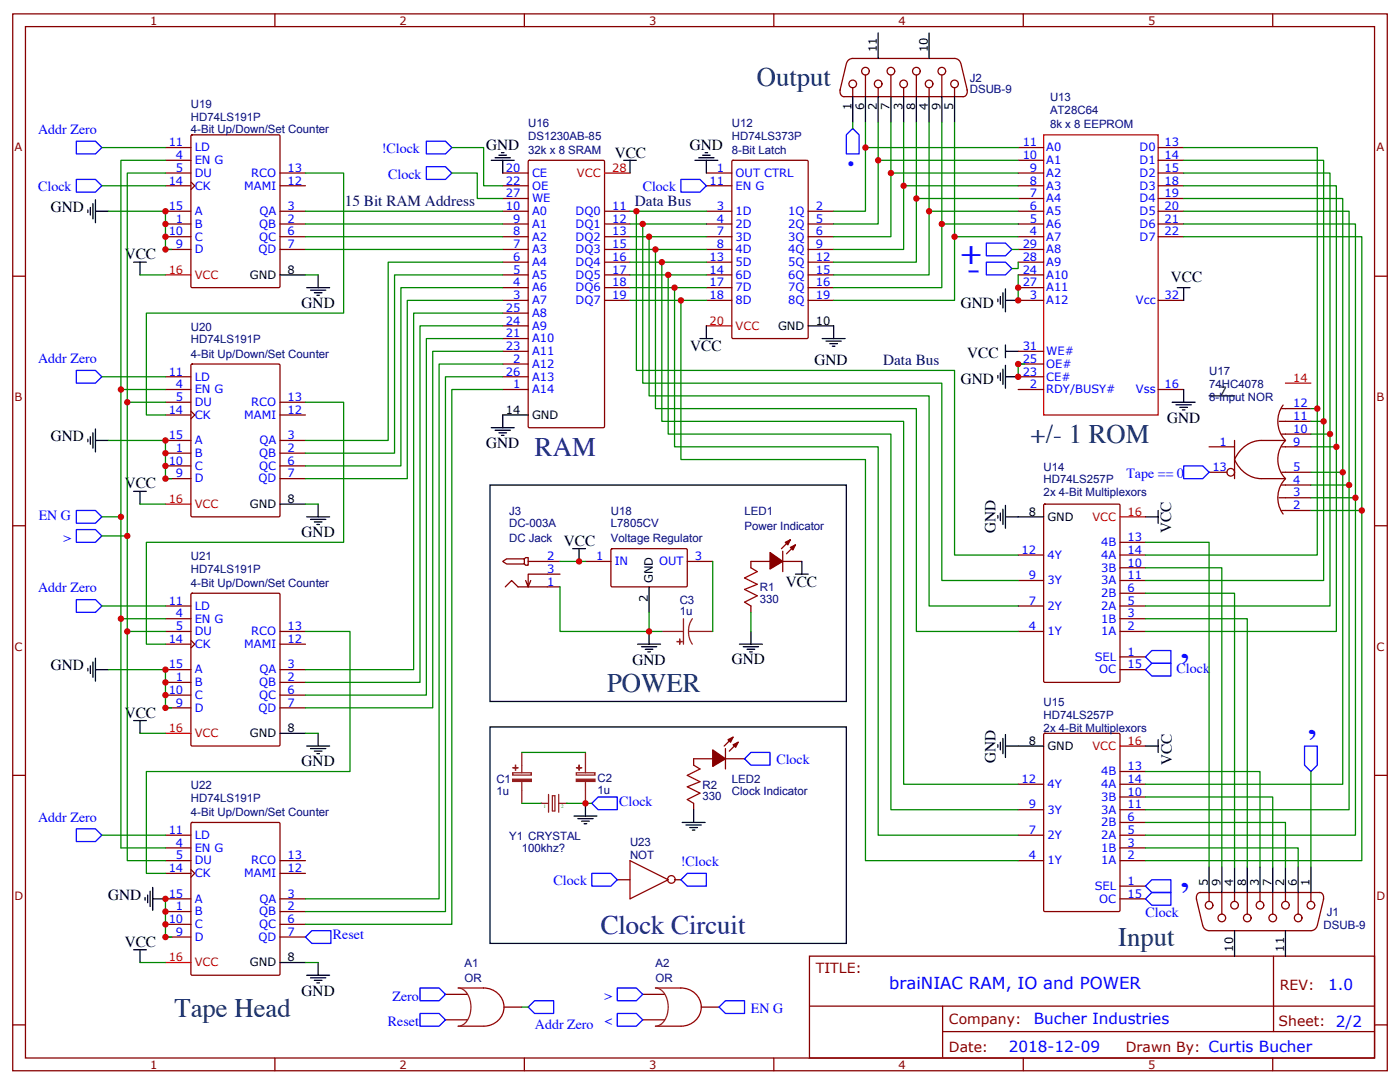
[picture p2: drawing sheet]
<svg xmlns="http://www.w3.org/2000/svg" width="388mm" height="300mm" viewBox="0 0 388 300" stroke-linecap="round" stroke-linejoin="round" font-family="sans-serif">
<g fill="none" stroke="#000" stroke-width=".35">
<path d="M243.4 9.1v7.1M257.5 9.1v7.1M236.4 26.8v7M239.9 26.8v7M243.4 26.8v7M246.9 26.8v7M250.5 26.8v7M254 26.8v7M257.5 26.8v7M261.1 26.8v7M264.6 26.8v7M77.6 76.2h7.1"/>
<path d="M224 90.3h7.1M139.3 115h7.1M77.6 139.7h7.1M135.8 134.4h98.8v59.9h-98.8zM282.2 143.2h7.1M179.9 162.6v7.1M77.6 203.2h7.1M135.8 201.4h98.8v60h-98.8zM282.2 206.7h7.1M335.1 240.2v7.1M338.7 240.2v7.1M342.2 240.2v7.1"/>
<path d="M342.2 257.8v7.1M345.7 240.2v7.1M349.2 240.2v7.1M352.8 240.2v7.1M356.3 240.2v7.1M356.3 257.8v7.1M359.8 240.2v7.1M363.4 240.2v7.1M77.6 266.7h7.1"/>
</g>
<g fill="none" stroke="#870000" stroke-width=".35">
<path d="M3.5 3.8h381v292.9h-381zM7.1 7.4h373.9v285.7h-373.9zM76.2 3.8v3.6M145.3 3.8v3.6M214.5 3.8v3.6M234.6 17.6l-1.8 7.4M234.7 17.5a1.77 1.77 0 0 1 1.7-1.3h28.2a1.76 1.76 0 0 1 1.7 1.3M266.3 17.6l1.8 7.4M283.6 3.8v3.6M352.8 3.8v3.6M53 37.5l.3-.1h24l.3 .1v41.8l-.2 .3-24.1 .1-.3-.2zM232.9 24.8a1.32 1.32 0 0 0 1.1 2"/>
<path d="M233.9 26.8h33.2M236.4 24.3v2.5M239.9 20.8v6M243.4 24.3v2.5M246.9 20.8v6M250.5 24.3v2.5M254 20.8v6M257.5 24.3v2.5M261.1 20.8v6M264.6 24.3v2.5M268 24.8a1.4 1.4 0 0 1-1.1 2M45.9 58.5h7"/>
<path d="M45.9 44.4h7M45.9 47.9h7M45.9 40.9h7M45.9 51.5h7M52.9 50.4l1.1 1.1-1.1 1M77.6 58.5h7.1M77.6 47.9h7.1M77.6 51.5h7.1M139.3 58.5h7.1M139.3 47.9h7.1M139.3 51.5h7.1M139.3 55h7.1"/>
<path d="M146.5 44.6l.3-.2h20.4l.3 .2 .1 73.5-.4 .4h-20.4l-.4-.4zM167.6 58.5h7M195.8 58.5h7M195.8 47.9h7M195.8 51.5h7M202.9 44.6l.3-.2h20.5l.3 .2v48.9l-.2 .3h-20.6l-.3-.2zM224 58.5h7.1M282.2 58.5h7.1M282.2 44.4h7.1M282.2 47.9h7.1M282.2 40.9h7.1M282.2 51.5h7.1"/>
<path d="M282.2 55h7.1M321 58.5h7.1M321 44.4h7.1M321 47.9h7.1M321 40.9h7.1M321 51.5h7.1M321 55h7.1M3.5 76.5h3.6M45.9 62.1h7M45.9 65.6h7M45.9 69.1h7M77.6 62.1h7.1"/>
<path d="M77.6 65.6h7.1M77.6 69.1h7.1M139.3 62.1h7.1M139.3 65.6h7.1M139.3 69.1h7.1M139.3 72.6h7.1M139.3 76.2h7.1M139.3 79.7h7.1M167.6 62.1h7M167.6 65.6h7M167.6 69.1h7M167.6 72.6h7"/>
<path d="M167.6 76.2h7M167.6 79.7h7M195.8 62.1h7M195.8 65.6h7M195.8 69.1h7M195.8 72.6h7M195.8 76.2h7M195.8 79.7h7M224 62.1h7.1M224 65.6h7.1M224 69.1h7.1M224 72.6h7.1"/>
<path d="M224 76.2h7.1M224 79.7h7.1M282.2 62.1h7.1M282.2 65.6h7.1M282.2 69.1h7.1M282.2 72.6h7.1M282.2 76.2h7.1M282.2 79.7h7.1M321 62.1h7.1M321 65.6h7.1M381 76.5h3.5M139.3 83.2h7.1"/>
<path d="M139.3 97.3h7.1M139.3 86.7h7.1M139.3 90.3h7.1M139.3 93.8h7.1M167.6 83.2h7M195.8 83.2h7M224 83.2h7.1M282.2 83.2h7.1M282.2 97.3h7.1M321 83.2h7.1M45.9 107.9h7M45.9 111.4h7"/>
<path d="M45.9 104.4h7M45.9 115h7M52.9 113.9l1.1 1.1-1.1 1M53 101l.3-.1h24l.3 .1v41.8l-.2 .3-24.1 .1-.3-.2zM77.6 111.4h7.1M77.6 115h7.1M139.3 107.9h7.1M139.3 104.4h7.1M139.3 100.9h7.1M282.2 107.9h7.1M282.2 104.4h7.1M282.2 100.9h7.1"/>
<path d="M321 107.9h7.1M45.9 125.6h7M45.9 122h7M45.9 129.1h7M45.9 132.6h7M77.6 125.6h7.1M77.6 122h7.1M77.6 129.1h7.1M77.6 132.6h7.1M289.3 139.8l.3-.1h20.5l.3 .1v48.9l-.1 .3-20.7 .1-.3-.2zM3.5 145.7h3.6M139.3 155.5l1.1-.7h4.9v1.4h-4.9z"/>
<path d="M145.3 154.8l.4-.3h.7v2.1h-.7l-.4-.4M146.4 155.5h8.8M155.2 159.1h-8.8v3.5l-.7-1.8M162.3 155.5h7M169.4 152.2l.3-.2 20.6 .1 .2 .3-.1 10-.3 .2-20.6-.1-.2-.3zM190.5 155.5h7.1M213.4 155.5h-5.3v1.8M217 155.5h5.2M217 152.7v5.7M219.1 149.5l-2.5 2.5M220.5 151l-2.5 2.4M282.2 153.8h7.1"/>
<path d="M310.4 157.3h7.1M310.4 153.8h7.1M310.4 150.2h7.1M381 145.7h3.5M45.9 171.4h7M45.9 174.9h7M45.9 167.9h7M45.9 178.5h7M52.9 177.4l1.1 1.1-1.1 1M53 164.5l.3-.1h24l.3 .1v41.8l-.2 .3-24.1 .1-.3-.2zM77.6 174.9h7.1M77.6 178.5h7.1"/>
<path d="M140.1 162.6l1.7-1.8 1.8 1.8h11.6M147.1 160.8l-.7 1.8M208.1 167.9v1.8M282.2 174.9h7.1M282.2 167.9h7.1M282.2 160.8h7.1M310.4 171.4h7.1M310.4 174.9h7.1M310.4 167.9h7.1M310.4 164.4h7.1M310.4 160.8h7.1M45.9 189.1h7"/>
<path d="M45.9 185.5h7M45.9 192.6h7M45.9 196.1h7M77.6 189.1h7.1M77.6 185.5h7.1M77.6 192.6h7.1M77.6 196.1h7.1M310.4 185.5h7.1M310.4 182h7.1M3.5 214.8h3.6M197.6 210.2h-5.3v1.8M201.1 207.4v5.6"/>
<path d="M201.1 210.2h5.3M203.2 204.2l-2.5 2.5M204.6 205.6l-2.5 2.5M282.2 217.3h7.1M289.3 203.3l.3-.1h20.5l.3 .1v48.9l-.1 .3-20.7 .1-.3-.2zM310.4 217.3h7.1M310.4 213.7h7.1M381 214.8h3.5M45.9 234.9h7M45.9 238.4h7M45.9 231.4h7M53 228l.3-.1h24l.3 .1v41.8l-.2 .3-24.1 .1-.3-.2z"/>
<path d="M77.6 238.4h7.1M192.3 222.6v1.7M282.2 238.4h7.1M282.2 231.4h7.1M282.2 224.3h7.1M310.4 234.9h7.1M310.4 238.4h7.1M310.4 231.4h7.1M310.4 227.9h7.1M310.4 224.3h7.1M310.4 220.8h7.1M45.9 252.6h7"/>
<path d="M45.9 249h7M45.9 256.1h7M45.9 259.6h7M45.9 242h7M52.9 240.9l1.1 1.1-1.1 1M77.6 252.6h7.1M77.6 249h7.1M77.6 256.1h7.1M77.6 259.6h7.1M77.6 242h7.1M171.1 243.7h3.5M187 243.7h1.7"/>
<path d="M310.4 249h7.1M310.4 245.5h7.1M331.6 249l1.8 7.4M332.7 247.3h33.1M332.8 247.3a1.4 1.4 0 0 0-1.1 1.9M333.4 256.5a1.76 1.76 0 0 0 1.7 1.3h28.3a1.77 1.77 0 0 0 1.7-1.2M335.1 247.3v2.4M338.7 247.3v6M342.2 247.3v2.4M345.7 247.3v6M349.2 247.3v2.4M352.8 247.3v6"/>
<path d="M356.3 247.3v2.4M359.8 247.3v6M363.4 247.3v2.4M365.7 247.3a1.32 1.32 0 0 1 1.1 1.9M366.9 249l-1.8 7.4M123.5 275.5h6M139.7 279h4.9M178.2 275.5h5.9M194.4 279h4.9M224.4 264.9h156.6v28.2h-156.6zM224.4 278.7h156.5M261.3 278.7v14.2"/>
<path d="M353 264.9v20.9M3.5 284h3.6M76.2 293.1v3.6M123.5 282.5h6M145.3 293.1v3.6M178.2 282.5h5.9M214.5 293.1v3.6M261.3 285.8h119.6M283.6 293.1v3.6M352.8 293.1v3.6M381 284h3.5"/>
<circle cx="239.9" cy="19.7" r="1.06"/>
<circle cx="246.9" cy="19.7" r="1.06"/>
<circle cx="254" cy="19.7" r="1.06"/>
<circle cx="261.1" cy="19.7" r="1.06"/>
<circle cx="236.4" cy="23.2" r="1.06"/>
<circle cx="243.4" cy="23.2" r="1.06"/>
<circle cx="250.5" cy="23.2" r="1.06"/>
<circle cx="257.5" cy="23.2" r="1.06"/>
<circle cx="264.6" cy="23.2" r="1.06"/>
<circle cx="335.1" cy="250.8" r="1.06"/>
<circle cx="338.7" cy="254.3" r="1.06"/>
<circle cx="342.2" cy="250.8" r="1.06"/>
<circle cx="345.7" cy="254.3" r="1.06"/>
<circle cx="349.2" cy="250.8" r="1.06"/>
<circle cx="352.8" cy="254.3" r="1.06"/>
<circle cx="356.3" cy="250.8" r="1.06"/>
<circle cx="359.8" cy="254.3" r="1.06"/>
<circle cx="363.4" cy="250.8" r="1.06"/>
</g>
<path d="M167.6 47.9h7M45.9 76.2h7M195.8 90.3h7M45.9 139.7h7M310.4 143.2h7.1M45.9 203.2h7M310.4 206.7h7.1M45.9 266.7h7" fill="none" stroke="#f00" stroke-width=".35"/>
<path d="M289.3 37.4h31.7v77.6h-31.7z" fill="none" stroke="#c00" stroke-width=".35"/>
<g fill="none" stroke="#a10000" stroke-width=".35">
<path d="M208.1 157.3l1.8 1.1-3.5 1.7 3.5 1.8-3.5 1.4 3.5 1.8-3.5 1.7 1.7 1.1M192.3 212l1.7 1-3.5 1.8 3.5 1.8-3.5 1.4 3.5 1.7-3.5 1.8 1.8 1.1M174.6 238.4l10.6 5.3-10.6 5.3zM127 273.7h7.1M134 273.7a5.3 5.3 0 0 1 5.7 5.2 5.3 5.3 0 0 1-5.6 5.4M181.7 273.7h7M188.7 273.7a5.3 5.3 0 0 1 5.7 5.2 5.3 5.3 0 0 1-5.6 5.4M127 284.3h7.1M181.7 284.3h7"/>
<circle cx="186.1" cy="243.6" r="1.06"/>
</g>
<g fill="none" stroke="#8c2424" stroke-width=".35">
<path d="M183.4 174.9h6M189.4 171.4v7.1M190.9 174.9l.2 1.9 .8 1.7M190.9 174.9h6.7M191.9 171.4l-.8 1.7-.2 1.8M142.1 214.1h5.2v.6h-5.2zM144.6 208.5v5.6M144.6 216.6v6M159.7 214.1h5.2v.6h-5.2zM162.3 208.5v5.6M162.3 216.6v6M149.9 222.6h2.1"/>
<path d="M152 220.1v4.9M153.1 220.5h.7v4.2h-.7zM154.9 222.6h2.1M154.9 220.1v4.9M127 273.7a4.3 4.3 0 0 1 3.5 4.4 5.6 5.6 0 0 1-2.9 6.1l-.6 .1M181.7 273.7a4.3 4.3 0 0 1 3.5 4.4 5.6 5.6 0 0 1-2.9 6.1l-.6 .1"/>
</g>
<g fill="#8c2424" stroke="#8c2424" stroke-width=".35">
<path d="M188.4 177.1v1.4z"/>
<path d="M187.7 177.7l1.4 .1z"/>
<path d="M159.7 215.9h5.2v.6h-5.2z"/>
<path d="M159.8 212.7h1.4z"/>
<path d="M160.5 212v1.4z"/>
<path d="M142.1 215.9h5.2v.6h-5.2z"/>
<path d="M142.2 212.7h1.4z"/>
<path d="M142.9 212v1.4z"/>
</g>
<g fill="#870000" stroke="#870000" stroke-width=".35">
<path d="M219.1 151.7l1.4-.7-.7 1.4z"/>
<path d="M217.7 150.2l1.4-.7-.7 1.5z"/>
<path d="M213.4 153.1l3.6 2.4-3.6 2.2z"/>
<path d="M203.2 206.3l1.4-.7-.7 1.4z"/>
<path d="M201.8 204.9l1.4-.7-.7 1.4z"/>
<path d="M197.6 207.8l3.5 2.4-3.5 2.1z"/>
</g>
<g fill="#8c2424">
<circle cx="157" cy="222.6" r=".18"/>
<circle cx="149.9" cy="222.6" r=".18"/>
</g>
<g fill="none" stroke="#870000" stroke-width=".35">
<path d="M354.5 116.7h8.9M355.2 113.2h8.2M355.7 112.2a7.5 7.5 0 0 0 .6 9.8M335.1 130.8h5M335.1 123.8h7.1M342.2 122v10.6M354.5 137.9h8.9M355.2 130.8h8.2M355.2 123.8h8.2M355.2 134.4h8.2M355.2 120.3h8.2M356.3 132.6a7.5 7.5 0 0 1 0-10.5l-6.7-.1a8.4 8.4 0 0 0-7.4 5.3 8.4 8.4 0 0 0 7.4 5.3h6.7a7.7 7.7 0 0 0-.6 9.8"/>
<path d="M355.2 141.4h8.2"/>
<circle cx="341.1" cy="130.8" r="1.06"/>
</g>
<path d="M356.3 106.2h7.1" fill="none" stroke="#f00" stroke-width=".35"/>
<g fill="none" stroke="#000" stroke-width=".35">
<path d="M24.3 58.2v.7M25 57.5v2.1M25.8 56.4v4.2M26.5 55.4v6.3M26.5 58.5h3.5M136.2 44.4h6.3M137.2 43.7h4.3M138.3 43h2.1M139 42.3h.7M139.3 44.4v3.5M172.9 44.4h3.5M174.6 44.4v3.5"/>
<path d="M192.6 44.4h6.4M193.7 43.7h4.2M194.7 43h2.1M195.4 42.3h.7M195.8 44.4v3.5M37 72.6h3.6M38.8 72.6v3.6M85 79.7h6.4M88.2 76.2v3.5M326.3 79.7h3.5M328.1 79.7v3.5M86.1 80.4h4.2"/>
<path d="M87.1 81.1h2.2M87.8 81.8h.7M194 93.8h3.6M195.8 90.3v3.5M227.9 93.8h6.3M229 94.5h4.2M230 95.2h2.1M230.7 95.9h.7M231.1 90.3v3.5M276.6 82.9v.7M277.3 82.2v2.1M278 81.1v4.2"/>
<path d="M278.7 83.2h3.5M278.7 80v6.4M278.7 95.6v3.5M278.7 97.3h3.5M25.8 119.9v4.2M26.5 118.9v6.3M136.2 118.5h6.3M137.2 119.2h4.3M138.3 119.9h2.1M139.3 115v3.5M276.6 104v.7M277.3 103.3v2.1"/>
<path d="M278 102.3v4.2M278.7 101.2v6.4M278.7 104.4h3.5M324.9 111.4h6.4M326 112.1h4.2M327 112.9h2.1M327.7 113.6h.7M328.1 107.9v3.5M335.1 109.7h7.1M24.3 121.7v.7M25 121v2.1M26.5 122h3.5"/>
<path d="M37 136.1h3.6M38.8 136.1v3.6M88.2 139.7v3.5M139 120.6h.7M85 143.2h6.4M86.1 143.9h4.2M87.1 144.6h2.2M87.8 145.3h.7M158.7 152h3.6M160.5 152v3.5M220.5 159.1h3.5M222.2 155.5v3.6"/>
<path d="M276.6 142.8v.7M277.3 142.1v2.2M278 141.1v4.2M278.7 143.2h3.5M278.7 140v6.4M317.5 143.2h3.5M321 141.4v3.6M176.7 178.5h6.4M177.8 179.2h4.2M178.9 179.9h2.1M179.9 174.9v3.6M205 178.5h6.3"/>
<path d="M206 179.2h4.3M207.1 179.9h2.1M208.1 174.9v3.6M24.3 185.2v.7M25 184.5v2.1M25.8 183.4v4.2M26.5 185.5h3.5M26.5 182.4v6.3M37 199.6h3.6M38.8 199.6v3.6M179.6 180.6h.7M207.8 180.6h.7"/>
<path d="M85 206.7h6.4M86.1 207.4h4.2M87.1 208.1h2.2M87.8 208.8h.7M88.2 203.2v3.5M276.6 206.3v.7M277.3 205.6v2.2M278 204.6v4.2M278.7 206.7h3.5M278.7 203.5v6.4M317.5 206.7h3.5M321 204.9v3.6"/>
<path d="M159.1 226.1h6.4M160.2 226.8h4.2M161.2 227.5h2.1M161.9 228.2h.7M162.3 222.6v3.5M189.1 227.9h6.3M190.1 228.6h4.3M191.2 229.3h2.1M191.9 230h.7M192.3 224.3v3.6M40.2 248.7v.7M40.9 248v2.1"/>
<path d="M41.6 246.9v4.2M42.3 249h3.6M42.3 245.9v6.3M37 263.1h3.6M38.8 263.1v3.6M85 270.2h6.4M86.1 270.9h4.2M87.1 271.6h2.2M87.8 272.3h.7M88.2 266.7v3.5"/>
</g>
<g fill="none" stroke="#00f" stroke-width=".35">
<path d="M21.2 39.1h5.3l1.7 1.8-1.7 1.8h-5.3zM118.2 39.1h5.3l1.7 1.8-1.7 1.8h-5.3zM236.4 35.6l1.7 1.8v5.3h-3.5v-5.3zM21.2 49.7h5.3l1.7 1.8-1.7 1.7h-5.3zM118.2 46.2h5.3l1.7 1.7-1.7 1.8h-5.3zM188.7 49.7h5.3l1.8 1.8-1.8 1.7h-5.3zM273.4 67.3h5.3l1.8 1.8-1.8 1.8h-5.3zM273.4 72.6h5.3l1.8 1.8-1.8 1.8h-5.3zM21.2 102.6h5.3l1.7 1.8-1.7 1.8h-5.3zM328.1 129.1h5.3l1.7 1.7-1.7 1.8h-5.3zM21.2 141.4h5.3l1.7 1.8-1.7 1.8h-5.3zM21.2 146.7h5.3l1.7 1.8-1.7 1.7h-5.3z"/>
<path d="M21.2 166.1h5.3l1.7 1.8-1.7 1.8h-5.3zM317.5 182l1.8-1.8h5.3v3.6h-5.3zM317.5 185.5l1.8-1.7h5.3v3.5h-5.3zM206.4 210.2l1.7-1.7h5.3v3.5h-5.3zM361.6 206.7h3.5v5.3l-1.7 1.7-1.8-1.7zM21.2 229.6h5.3l1.7 1.8-1.7 1.8h-5.3zM164 222.6l1.8-1.8h5.3v3.5h-5.3zM84.7 259.6l1.7-1.8h5.3v3.6h-5.3zM164 242h5.3l1.8 1.7-1.8 1.8h-5.3zM190.5 242h5.3v3.5h-5.3l-1.8-1.8zM317.5 245.5l1.8-1.8h5.3v3.6h-5.3zM317.5 249l1.8-1.7h5.3v3.5h-5.3z"/>
<path d="M116.4 273.7h5.3l1.8 1.8-1.8 1.7h-5.3zM148.2 277.2h5.3v3.6h-5.3l-1.8-1.8zM171.1 273.7h5.3l1.8 1.8-1.8 1.7h-5.3zM201.1 277.2h5.3v3.6h-5.3l-1.8-1.8zM116.4 280.8h5.3l1.8 1.7-1.8 1.8h-5.3zM171.1 280.8h5.3l1.8 1.7-1.8 1.8h-5.3z"/>
</g>
<g fill="none" stroke="#008700" stroke-width=".35">
<path d="M236.4 33.8v1.8M239.9 33.8v24.7h-8.8M243.4 33.8v28.3h-12.3M246.9 33.8v31.8h-15.8M250.5 33.8v35.3h-19.4M254 33.8v38.8h-22.9M257.5 33.8v42.4h-26.4M261.1 33.8v45.9h-30M264.6 33.8v49.4h-33.5M28.2 40.9h17.7M28.2 51.5h17.7M30 58.5h15.9v10.6h1.7"/>
<path d="M45.9 47.9h-10.6v190.5h10.6M45.9 44.4h-12.4v190.5h12.4M84.7 47.9h10.5v38.8h-54.6v28.3h5.3M84.7 58.5h54.6M125.2 47.9h7.1v7.1h7M125.2 40.9h8.9v10.6h5.2M174.6 58.5h21.2M176.4 58.5v44.1h88.2v51.2h17.6M239.9 40.9h42.3M243.4 44.4h38.8M246.9 47.9h35.3M250.5 51.5h31.7"/>
<path d="M254 55h28.2M257.5 58.5h24.7M328.1 40.9h37v112.9h-47.6M328.1 44.4h38.8v116.4h-49.4M328.1 47.9h40.6v120h-51.2M328.1 51.5h42.3v123.4h-52.9M328.1 55h44.1v162.3h-54.7M328.1 58.5h45.8v165.8h-56.4M38.8 76.2h7.1M84.7 69.1h54.6M84.7 65.6h54.6M84.7 76.2h3.5"/>
<path d="M84.7 62.1h54.6M139.3 79.7h-28.2v49.4h-26.4M139.3 76.2h-29.9v49.4h-24.7M139.3 72.6h-31.7v49.4h-22.9M174.6 69.1h21.2M174.6 65.6h21.2M174.6 76.2h21.2M174.6 62.1h21.2M174.6 72.6h21.2M174.6 79.7h21.2M178.2 62.1v44.1h82.9v54.6h21.1M179.9 65.6v44.1h77.6v58.2h24.7"/>
<path d="M181.7 69.1v44.1h72.3v61.7h28.2M183.4 72.6v44.1h67.1v100.6h31.7M185.2 76.2v44.1h61.7v104h35.3M187 79.7v44.1h56.4v107.6h38.8M261.1 62.1h21.1M264.6 65.6h17.6M280.5 69.1h1.7M282.2 72.6v1.8h-1.7M282.2 76.2v7M328.1 62.1h47.6v169.3h-58.2M328.1 65.6h49.4v172.8h-60M139.3 97.3h-19.4v98.8h-35.2"/>
<path d="M139.3 93.8h-21.1v98.8h-33.5M139.3 90.3h-22.9v98.8h-31.7M139.3 86.7h-24.6v98.8h-30M139.3 83.2h-26.4v49.4h-28.2M174.6 83.2h21.2M188.7 83.2v44.1h51.2v111.1h42.3M28.2 104.4h17.7M33.5 107.9h12.4M35.3 111.4h10.6M84.7 111.4h10.5v38.8h-54.6v28.3h5.3M139.3 104.4h-15.8v148.2h-38.8M139.3 100.9h-17.6v148.1h-37"/>
<path d="M139.3 107.9h-14.1v148.2h-40.5M284 100.9h-1.8v3.5M363.4 113.2h1.7M363.4 116.7h3.5M30 122h15.9v10.6h1.7M38.8 139.7h7.1M84.7 139.7h3.5M363.4 120.3h5.3M363.4 123.8h7M363.4 130.8h8.8M363.4 134.4h10.5M363.4 137.9h12.3"/>
<path d="M28.2 143.2h5.3M28.2 148.5h7.1M155.2 155.5h7.1M197.6 155.5v19.4M317.5 150.2h17.6v90M317.5 157.3h21.2v82.9M363.4 141.4h14.1M28.2 167.9h17.7M33.5 171.4h12.4M35.3 174.9h10.6M84.7 174.9h12.3v38.8h-56.4v28.3h5.3M155.2 162.6v12.3h24.7"/>
<path d="M179.9 169.7v5.2h3.5M208.1 169.7v5.2M317.5 164.4h24.7v75.8M317.5 171.4h28.2v68.8M30 185.5h15.9v10.6h1.7M38.8 203.2h7.1M84.7 203.2h3.5M144.6 208.5h17.7M317.5 213.7h31.7v26.5M363.4 213.7v26.5M28.2 231.4h17.7M144.6 222.6h5.3"/>
<path d="M157 222.6h7M317.5 220.8h35.3v19.4M317.5 227.9h38.8v12.3M317.5 234.9h42.3v5.3M45.9 249v10.6h1.7M38.8 266.7h7.1M84.7 266.7h3.5M144.6 279h1.8"/>
</g>
<g fill="#c00">
<circle cx="377.5" cy="141.4" r=".88"/>
<circle cx="373.9" cy="134.4" r=".88"/>
<circle cx="370.4" cy="123.8" r=".88"/>
<circle cx="366.9" cy="116.7" r=".88"/>
<circle cx="45.9" cy="62.1" r=".88"/>
<circle cx="45.9" cy="65.6" r=".88"/>
<circle cx="45.9" cy="58.5" r=".88"/>
<circle cx="162.3" cy="222.6" r=".88"/>
<circle cx="179.9" cy="174.9" r=".88"/>
<circle cx="160.5" cy="155.5" r=".88"/>
<circle cx="35.3" cy="148.5" r=".88"/>
<circle cx="243.4" cy="44.4" r=".88"/>
<circle cx="250.5" cy="51.5" r=".88"/>
<circle cx="257.5" cy="58.5" r=".88"/>
<circle cx="264.6" cy="65.6" r=".88"/>
<circle cx="239.9" cy="40.9" r=".88"/>
<circle cx="246.9" cy="47.9" r=".88"/>
<circle cx="254" cy="55" r=".88"/>
<circle cx="261.1" cy="62.1" r=".88"/>
<circle cx="185.2" cy="76.2" r=".88"/>
<circle cx="181.7" cy="69.1" r=".88"/>
<circle cx="178.2" cy="62.1" r=".88"/>
<circle cx="35.3" cy="174.9" r=".88"/>
<circle cx="45.9" cy="69.1" r=".88"/>
<circle cx="45.9" cy="129.1" r=".88"/>
<circle cx="45.9" cy="125.6" r=".88"/>
<circle cx="45.9" cy="132.6" r=".88"/>
<circle cx="45.9" cy="189.1" r=".88"/>
<circle cx="45.9" cy="185.5" r=".88"/>
<circle cx="45.9" cy="196.1" r=".88"/>
<circle cx="45.9" cy="192.6" r=".88"/>
<circle cx="35.3" cy="111.4" r=".88"/>
<circle cx="45.9" cy="249" r=".88"/>
<circle cx="45.9" cy="256.1" r=".88"/>
<circle cx="45.9" cy="252.6" r=".88"/>
<circle cx="45.9" cy="259.6" r=".88"/>
<circle cx="176.4" cy="58.5" r=".88"/>
<circle cx="179.9" cy="65.6" r=".88"/>
<circle cx="183.4" cy="72.6" r=".88"/>
<circle cx="187" cy="79.7" r=".88"/>
<circle cx="188.7" cy="83.2" r=".88"/>
<circle cx="33.5" cy="171.4" r=".88"/>
<circle cx="33.5" cy="107.9" r=".88"/>
<circle cx="45.9" cy="122" r=".88"/>
<circle cx="33.5" cy="143.2" r=".88"/>
<circle cx="282.2" cy="100.9" r=".88"/>
<circle cx="282.2" cy="104.4" r=".88"/>
<circle cx="282.2" cy="83.2" r=".88"/>
<circle cx="282.2" cy="79.7" r=".88"/>
<circle cx="365.1" cy="113.2" r=".88"/>
<circle cx="368.7" cy="120.3" r=".88"/>
<circle cx="372.2" cy="130.8" r=".88"/>
<circle cx="375.7" cy="137.9" r=".88"/>
</g>
<g font-size="12.3" fill="#00f">
<text x="236.6" y="47.5" transform="rotate(-90 236.6 47.5)">.</text>
<text x="326.3" y="182.2">,</text>
<text x="361.6" y="203.4">,</text>
<text x="326.3" y="245.7">,</text>
</g>
<text font-size="11.3" fill="#00f" x="268.1" y="77.5">-</text>
<text font-size="10.2" fill="#00f" x="266.3" y="73.1">+</text>
<g font-size="7.4" fill="#036">
<text x="209.8" y="23.9">Output</text>
<text x="285.7" y="122.7">+/- 1 ROM</text>
<text x="168.3" y="191.7">POWER</text>
<text x="310" y="262">Input</text>
<text x="48.3" y="281.7">Tape Head</text>
</g>
<g font-size="7.4" fill="#009">
<text x="148.3" y="126.2">RAM</text>
<text x="166.5" y="258.7">Clock Circuit</text>
</g>
<text font-size="4.6" fill="#00f" x="246.5" y="273.9">braiNIAC RAM, IO and POWER</text>
<g font-size="4.2">
<text x="134.8" y="41.6">GND</text>
<text x="191.2" y="41.6">GND</text>
<text x="170.4" y="43.7">VCC</text>
<text x="14.1" y="58.7">GND</text>
<text x="34.6" y="71.8">VCC</text>
<text x="324.6" y="78.2">VCC</text>
<text x="83.6" y="85.3">GND</text>
<text x="266.4" y="85.2">GND</text>
<text x="191.3" y="97.4">VCC</text>
<text x="225.8" y="101.1">GND</text>
<text x="268.1" y="99.3">VCC</text>
<text x="266.4" y="106.4">GND</text>
<text x="323.5" y="117.1">GND</text>
<text x="14.1" y="122.2">GND</text>
<text x="134.8" y="124.2">GND</text>
<text x="34.6" y="135.3">VCC</text>
<text x="83.6" y="148.8">GND</text>
<text x="275.9" y="147.8" transform="rotate(-90 275.9 147.8)">GND</text>
<text x="324.6" y="147.7" transform="rotate(-90 324.6 147.7)">VCC</text>
<text x="156.3" y="151.3">VCC</text>
<text x="217.8" y="162.6">VCC</text>
<text x="14.1" y="185.7">GND</text>
<text x="175.3" y="184.1">GND</text>
<text x="202.9" y="184">GND</text>
<text x="34.6" y="198.8">VCC</text>
<text x="83.6" y="212.3">GND</text>
<text x="275.9" y="211.3" transform="rotate(-90 275.9 211.3)">GND</text>
<text x="324.8" y="211.9" transform="rotate(-90 324.8 211.9)">VCC</text>
<text x="30" y="249.2">GND</text>
<text x="34.6" y="262.3">VCC</text>
<text x="83.6" y="275.8">GND</text>
</g>
<g font-size="4.2" fill="#006">
<text x="95.6" y="57">15 Bit RAM Address</text>
<text x="176" y="57">Data Bus</text>
<text x="244.8" y="101.1">Data Bus</text>
</g>
<g font-size="4.2" fill="#00f">
<text x="368.2" y="274.2">1.0</text>
<text x="286.5" y="283.7">Bucher Industries</text>
<text x="279.6" y="291.5">2018-12-09</text>
</g>
<g font-size="3.9" fill="#00f">
<text x="10.6" y="37.1">Addr Zero</text>
<text x="105.8" y="42.4">!Clock</text>
<text x="10.6" y="53">Clock</text>
<text x="107.6" y="49.5">Clock</text>
<text x="178.2" y="53">Clock</text>
<text x="10.6" y="100.6">Addr Zero</text>
<text x="312.2" y="132.4">Tape == 0</text>
<text x="10.7" y="144.1">EN G</text>
<text x="17.6" y="150">&gt;</text>
<text x="10.6" y="164.1">Addr Zero</text>
<text x="326.1" y="186.4">Clock</text>
<text x="215.2" y="211.8">Clock</text>
<text x="10.6" y="227.6">Addr Zero</text>
<text x="171.6" y="223.2">Clock</text>
<text x="188.7" y="240">!Clock</text>
<text x="153.5" y="245.3">Clock</text>
<text x="317.5" y="254.1">Clock</text>
<text x="92.3" y="260.3">Reset</text>
<text x="108.8" y="277.2">Zero</text>
<text x="167.6" y="277">&gt;</text>
<text x="208.1" y="280.6">EN G</text>
<text x="107.5" y="284.3">Reset</text>
<text x="148.3" y="285.2">Addr Zero</text>
<text x="167.6" y="284.1">&lt;</text>
</g>
<g font-size="3.9" fill="#800">
<text x="226.1" y="269.5">TITLE:</text>
<text x="354.8" y="274.2">REV:</text>
<text x="263" y="283.7">Company:</text>
<text x="354.4" y="284.3">Sheet: 2/2</text>
<text x="263" y="291.4">Date:</text>
<text x="312.1" y="291.4">Drawn By: Curtis Bucher</text>
</g>
<g font-size="3.2" fill="#800">
<text x="41.6" y="6.8">1</text>
<text x="110.8" y="6.8">2</text>
<text x="179.9" y="6.8">3</text>
<text x="249.1" y="6.8">4</text>
<text x="318.2" y="6.8">5</text>
<text x="4.1" y="41.9">A</text>
<text x="381.5" y="41.9">A</text>
<text x="4.1" y="111.1">B</text>
<text x="381.5" y="111.1">B</text>
<text x="4.1" y="180.2">C</text>
<text x="381.5" y="180.2">C</text>
<text x="4.1" y="249.4">D</text>
<text x="381.5" y="249.4">D</text>
<text x="41.6" y="296.1">1</text>
<text x="110.8" y="296.1">2</text>
<text x="179.9" y="296.1">3</text>
<text x="249.1" y="296.1">4</text>
<text x="318.2" y="296.1">5</text>
</g>
<g font-size="3.2">
<text x="243.1" y="14.4" transform="rotate(-90 243.1 14.4)">11</text>
<text x="257.2" y="14.4" transform="rotate(-90 257.2 14.4)">10</text>
<text x="236" y="30.6" transform="rotate(-90 236 30.6)">1</text>
<text x="239.5" y="30.6" transform="rotate(-90 239.5 30.6)">6</text>
<text x="243.1" y="30.6" transform="rotate(-90 243.1 30.6)">2</text>
<text x="246.6" y="30.6" transform="rotate(-90 246.6 30.6)">7</text>
<text x="250.1" y="30.6" transform="rotate(-90 250.1 30.6)">3</text>
<text x="253.6" y="30.6" transform="rotate(-90 253.6 30.6)">8</text>
<text x="257.2" y="30.6" transform="rotate(-90 257.2 30.6)">4</text>
<text x="260.7" y="30.6" transform="rotate(-90 260.7 30.6)">9</text>
<text x="264.2" y="30.6" transform="rotate(-90 264.2 30.6)">5</text>
<text x="69.3" y="77.2">GND</text>
<text x="79.7" y="75.8">8</text>
<text x="226.1" y="89.9">10</text>
<text x="215.7" y="91.3">GND</text>
<text x="338.1" y="109.3">7</text>
<text x="140.3" y="114.6">14</text>
<text x="147.5" y="116">GND</text>
<text x="69.3" y="140.7">GND</text>
<text x="79.7" y="139.3">8</text>
<text x="285.1" y="142.8">8</text>
<text x="290.3" y="144.3">GND</text>
<text x="181" y="161.5" transform="rotate(-90 181 161.5)">GND</text>
<text x="179.6" y="166.7" transform="rotate(-90 179.6 166.7)">2</text>
<text x="79.7" y="202.8">8</text>
<text x="69.3" y="204.2">GND</text>
<text x="285.1" y="206.3">8</text>
<text x="290.3" y="207.8">GND</text>
<text x="334.8" y="245.5" transform="rotate(-90 334.8 245.5)">5</text>
<text x="338.3" y="245.5" transform="rotate(-90 338.3 245.5)">9</text>
<text x="341.8" y="245.5" transform="rotate(-90 341.8 245.5)">4</text>
<text x="345.4" y="245.5" transform="rotate(-90 345.4 245.5)">8</text>
<text x="348.9" y="245.5" transform="rotate(-90 348.9 245.5)">3</text>
<text x="352.4" y="245.5" transform="rotate(-90 352.4 245.5)">7</text>
<text x="356" y="245.5" transform="rotate(-90 356 245.5)">2</text>
<text x="359.5" y="245.5" transform="rotate(-90 359.5 245.5)">6</text>
<text x="363" y="245.5" transform="rotate(-90 363 245.5)">1</text>
<text x="341.8" y="263.6" transform="rotate(-90 341.8 263.6)">10</text>
<text x="356" y="263.6" transform="rotate(-90 356 263.6)">11</text>
<text x="69.3" y="267.7">GND</text>
<text x="79.7" y="266.3">8</text>
</g>
<g font-size="3.2" fill="#000080">
<text x="268.8" y="22.7">J2</text>
<text x="52.9" y="29.9">U19</text>
<text x="268.8" y="25.8">DSUB-9</text>
<text x="291" y="28.1">U13</text>
<text x="52.9" y="33.4">HD74LS191P</text>
<text x="146.4" y="35.2">U16</text>
<text x="202.9" y="35.2">U12</text>
<text x="291" y="35.6">8k x 8 EEPROM</text>
<text x="291" y="31.6">AT28C64</text>
<text x="52.9" y="36.9">4-Bit Up/Down/Set Counter</text>
<text x="146.4" y="38.7">DS1230AB-85</text>
<text x="202.8" y="38.7">HD74LS373P</text>
<text x="146.4" y="42.7">32k x 8 SRAM</text>
<text x="202.8" y="42.7">8-Bit Latch</text>
<text x="52.9" y="95.1">HD74LS191P</text>
<text x="52.9" y="91.6">U20</text>
<text x="52.9" y="99.1">4-Bit Up/Down/Set Counter</text>
<text x="335.1" y="107.5">74HC4078</text>
<text x="335.1" y="103.9">U17</text>
<text x="335.1" y="111">8-Input NOR</text>
<text x="289.3" y="130.4">U14</text>
<text x="289.3" y="133.9">HD74LS257P</text>
<text x="289.3" y="137.5">2x 4-Bit Multiplexors</text>
<text x="141.1" y="142.6">J3</text>
<text x="169.3" y="142.6">U18</text>
<text x="206.4" y="142.6">LED1</text>
<text x="141.1" y="146.1">DC-003A</text>
<text x="169.3" y="146.1">L7805CV</text>
<text x="206.4" y="146.7">Power Indicator</text>
<text x="52.9" y="155.1">U21</text>
<text x="141.1" y="150.2">DC Jack</text>
<text x="169.3" y="150.2">Voltage Regulator</text>
<text x="52.9" y="158.6">HD74LS191P</text>
<text x="52.9" y="162.6">4-Bit Up/Down/Set Counter</text>
<text x="188.4" y="167.2">C3</text>
<text x="210.6" y="166.9">330</text>
<text x="210.6" y="163.8">R1</text>
<text x="188.4" y="170.4">1u</text>
<text x="289.3" y="195.7">U15</text>
<text x="289.3" y="199.2">HD74LS257P</text>
<text x="289.3" y="202.7">2x 4-Bit Multiplexors</text>
<text x="52.9" y="218.6">U22</text>
<text x="137.6" y="220.4">1u</text>
<text x="137.6" y="216.8">C1</text>
<text x="165.6" y="219.9">1u</text>
<text x="165.6" y="216.7">C2</text>
<text x="194.7" y="221.6">330</text>
<text x="194.7" y="218.5">R2</text>
<text x="202.8" y="220.4">Clock Indicator</text>
<text x="202.9" y="216.8">LED2</text>
<text x="52.9" y="222.1">HD74LS191P</text>
<text x="52.9" y="226.1">4-Bit Up/Down/Set Counter</text>
<text x="141.1" y="232.6">Y1 CRYSTAL</text>
<text x="144.6" y="236.1">100khz?</text>
<text x="174.6" y="237.9">NOT</text>
<text x="174.6" y="234.5">U23</text>
<text x="366.9" y="257.4">DSUB-9</text>
<text x="367.7" y="253.8">J1</text>
<text x="128.8" y="267.8">A1</text>
<text x="181.7" y="267.8">A2</text>
<text x="128.8" y="272">OR</text>
<text x="181.7" y="272">OR</text>
</g>
<g font-size="3.2" fill="#00f">
<text x="46.8" y="40.5">11</text>
<text x="54" y="41.9">LD</text>
<text x="283.5" y="40.5">11</text>
<text x="290" y="41.9">A0</text>
<text x="315.9" y="41.9">D0</text>
<text x="322.8" y="40.5">13</text>
<text x="48.8" y="44.1">4</text>
<text x="48.8" y="47.6">5</text>
<text x="54" y="45.5">EN G</text>
<text x="79.7" y="47.6">13</text>
<text x="140.3" y="47.6">20</text>
<text x="198.7" y="47.6">1</text>
<text x="283.5" y="44.1">10</text>
<text x="285.5" y="47.6">9</text>
<text x="290" y="45.5">A1</text>
<text x="315.9" y="45.5">D1</text>
<text x="322.8" y="44.1">14</text>
<text x="322.8" y="47.6">15</text>
<text x="46.8" y="51.1">14</text>
<text x="54" y="49">DU</text>
<text x="54" y="52.5">CK</text>
<text x="67.7" y="52.5">MAMI</text>
<text x="69.6" y="49">RCO</text>
<text x="79.7" y="51.1">12</text>
<text x="140.3" y="51.1">22</text>
<text x="147.5" y="49">CE</text>
<text x="147.5" y="52.5">OE</text>
<text x="196.7" y="51.1">11</text>
<text x="203.9" y="49">OUT CTRL</text>
<text x="203.9" y="52.5">EN G</text>
<text x="285.5" y="51.1">8</text>
<text x="290" y="49">A2</text>
<text x="290" y="52.5">A3</text>
<text x="315.9" y="49">D2</text>
<text x="315.9" y="52.5">D3</text>
<text x="322.8" y="51.1">18</text>
<text x="46.8" y="58.2">15</text>
<text x="54" y="59.6">A</text>
<text x="71.9" y="59.6">QA</text>
<text x="79.7" y="58.2">3</text>
<text x="140.3" y="58.2">10</text>
<text x="140.3" y="54.6">27</text>
<text x="147.5" y="59.6">A0</text>
<text x="147.5" y="56.1">WE</text>
<text x="159.6" y="59.6">DQ0</text>
<text x="169.7" y="58.2">11</text>
<text x="198.7" y="58.2">3</text>
<text x="203.9" y="59.6">1D</text>
<text x="218.4" y="59.6">1Q</text>
<text x="226.1" y="58.2">2</text>
<text x="285.5" y="54.6">7</text>
<text x="285.5" y="58.2">6</text>
<text x="290" y="56.1">A4</text>
<text x="290" y="59.6">A5</text>
<text x="315.9" y="56.1">D4</text>
<text x="315.9" y="59.6">D5</text>
<text x="322.8" y="54.6">19</text>
<text x="322.8" y="58.2">20</text>
<text x="46.8" y="65.2">10</text>
<text x="48.8" y="61.7">1</text>
<text x="54" y="63.1">B</text>
<text x="71.9" y="63.1">QB</text>
<text x="79.7" y="61.7">2</text>
<text x="79.7" y="65.2">6</text>
<text x="142.3" y="61.7">9</text>
<text x="142.3" y="65.2">8</text>
<text x="147.5" y="63.1">A1</text>
<text x="159.6" y="63.1">DQ1</text>
<text x="169.7" y="61.7">12</text>
<text x="169.7" y="65.2">13</text>
<text x="198.7" y="61.7">4</text>
<text x="198.7" y="65.2">7</text>
<text x="203.9" y="63.1">2D</text>
<text x="218.4" y="63.1">2Q</text>
<text x="226.1" y="61.7">5</text>
<text x="226.1" y="65.2">6</text>
<text x="285.5" y="61.7">5</text>
<text x="285.5" y="65.2">4</text>
<text x="290" y="63.1">A6</text>
<text x="315.9" y="63.1">D6</text>
<text x="322.8" y="61.7">21</text>
<text x="322.8" y="65.2">22</text>
<text x="48.8" y="68.8">9</text>
<text x="54" y="70.2">D</text>
<text x="54" y="66.6">C</text>
<text x="71.6" y="70.2">QD</text>
<text x="71.8" y="66.6">QC</text>
<text x="79.7" y="68.8">7</text>
<text x="142.3" y="68.8">7</text>
<text x="147.5" y="66.6">A2</text>
<text x="147.5" y="70.2">A3</text>
<text x="159.6" y="66.6">DQ2</text>
<text x="159.6" y="70.2">DQ3</text>
<text x="169.7" y="68.8">15</text>
<text x="198.7" y="68.8">8</text>
<text x="203.9" y="66.6">3D</text>
<text x="203.9" y="70.2">4D</text>
<text x="218.4" y="66.6">3Q</text>
<text x="218.4" y="70.2">4Q</text>
<text x="226.1" y="68.8">9</text>
<text x="283.5" y="68.8">29</text>
<text x="290" y="66.6">A7</text>
<text x="290" y="70.2">A8</text>
<text x="315.9" y="66.6">D7</text>
<text x="142.3" y="72.3">6</text>
<text x="142.3" y="75.8">5</text>
<text x="147.5" y="73.7">A4</text>
<text x="147.5" y="77.2">A5</text>
<text x="159.6" y="73.7">DQ4</text>
<text x="159.6" y="77.2">DQ5</text>
<text x="169.7" y="72.3">16</text>
<text x="169.7" y="75.8">17</text>
<text x="196.7" y="72.3">13</text>
<text x="196.7" y="75.8">14</text>
<text x="203.9" y="73.7">5D</text>
<text x="203.9" y="77.2">6D</text>
<text x="218.4" y="73.7">5Q</text>
<text x="218.4" y="77.2">6Q</text>
<text x="226.1" y="72.3">12</text>
<text x="226.1" y="75.8">15</text>
<text x="283.5" y="72.3">28</text>
<text x="283.5" y="75.8">24</text>
<text x="290" y="73.7">A9</text>
<text x="290" y="77.2">A10</text>
<text x="142.3" y="79.3">4</text>
<text x="142.3" y="82.9">3</text>
<text x="147.5" y="80.8">A6</text>
<text x="159.6" y="80.8">DQ6</text>
<text x="169.7" y="79.3">18</text>
<text x="169.7" y="82.9">19</text>
<text x="196.7" y="79.3">17</text>
<text x="196.7" y="82.9">18</text>
<text x="203.9" y="80.8">7D</text>
<text x="218.4" y="80.8">7Q</text>
<text x="226.1" y="79.3">16</text>
<text x="226.1" y="82.9">19</text>
<text x="283.5" y="79.3">27</text>
<text x="285.5" y="82.9">3</text>
<text x="290" y="80.8">A11</text>
<text x="322.8" y="82.9">32</text>
<text x="140.3" y="86.4">25</text>
<text x="140.3" y="89.9">24</text>
<text x="147.5" y="84.3">A7</text>
<text x="147.5" y="87.8">A8</text>
<text x="159.6" y="84.3">DQ7</text>
<text x="203.9" y="84.3">8D</text>
<text x="218.4" y="84.3">8Q</text>
<text x="290" y="84.3">A12</text>
<text x="314.9" y="84.3">Vcc</text>
<text x="140.3" y="93.5">21</text>
<text x="147.5" y="91.3">A9</text>
<text x="147.5" y="94.9">A10</text>
<text x="140.3" y="97">23</text>
<text x="142.3" y="100.5">2</text>
<text x="147.5" y="98.4">A11</text>
<text x="147.5" y="101.9">A12</text>
<text x="283.5" y="97">31</text>
<text x="283.5" y="100.5">25</text>
<text x="290" y="98.4">WE#</text>
<text x="290" y="101.9">OE#</text>
<text x="46.8" y="104">11</text>
<text x="48.8" y="107.6">4</text>
<text x="54" y="105.4">LD</text>
<text x="140.3" y="104">26</text>
<text x="142.3" y="107.6">1</text>
<text x="147.5" y="105.4">A13</text>
<text x="283.5" y="104">23</text>
<text x="285.5" y="107.6">2</text>
<text x="290" y="105.4">CE#</text>
<text x="322.8" y="107.6">16</text>
<text x="48.8" y="111.1">5</text>
<text x="54" y="109">EN G</text>
<text x="54" y="112.5">DU</text>
<text x="69.6" y="112.5">RCO</text>
<text x="79.7" y="111.1">13</text>
<text x="147.5" y="109">A14</text>
<text x="290" y="109">RDY/BUSY#</text>
<text x="314.9" y="109">Vss</text>
<text x="358.4" y="112.9">12</text>
<text x="46.8" y="114.6">14</text>
<text x="54" y="116">CK</text>
<text x="67.7" y="116">MAMI</text>
<text x="79.7" y="114.6">12</text>
<text x="358.4" y="119.9">10</text>
<text x="358.4" y="116.4">11</text>
<text x="46.8" y="121.7">15</text>
<text x="48.8" y="125.2">1</text>
<text x="54" y="123.1">A</text>
<text x="71.9" y="123.1">QA</text>
<text x="79.7" y="125.2">2</text>
<text x="79.7" y="121.7">3</text>
<text x="338.1" y="123.4">1</text>
<text x="358.4" y="123.4">9</text>
<text x="46.8" y="128.7">10</text>
<text x="54" y="126.6">B</text>
<text x="54" y="130.1">C</text>
<text x="71.8" y="130.1">QC</text>
<text x="71.9" y="126.6">QB</text>
<text x="79.7" y="128.7">6</text>
<text x="336" y="130.5">13</text>
<text x="358.4" y="130.5">5</text>
<text x="48.8" y="132.3">9</text>
<text x="54" y="133.7">D</text>
<text x="71.6" y="133.7">QD</text>
<text x="79.7" y="132.3">7</text>
<text x="358.4" y="137.5">3</text>
<text x="358.4" y="134">4</text>
<text x="358.4" y="141.1">2</text>
<text x="312.6" y="149.9">13</text>
<text x="151.7" y="155.2">2</text>
<text x="165.2" y="155.2">1</text>
<text x="192.6" y="155.2">3</text>
<text x="283.1" y="153.4">12</text>
<text x="290.3" y="154.8">4Y</text>
<text x="305.2" y="151.3">4B</text>
<text x="305.2" y="154.8">4A</text>
<text x="312.6" y="153.4">14</text>
<text x="151.7" y="158.7">3</text>
<text x="170.4" y="156.6">IN</text>
<text x="182.7" y="156.6">OUT</text>
<text x="285.1" y="160.5">9</text>
<text x="290.3" y="161.9">3Y</text>
<text x="305.2" y="158.4">3B</text>
<text x="305.2" y="161.9">3A</text>
<text x="312.6" y="157">10</text>
<text x="312.6" y="160.5">11</text>
<text x="46.8" y="167.5">11</text>
<text x="151.7" y="162.2">1</text>
<text x="285.1" y="167.5">7</text>
<text x="305.2" y="165.4">2B</text>
<text x="312.6" y="167.5">5</text>
<text x="312.6" y="164">6</text>
<text x="48.8" y="171.1">4</text>
<text x="54" y="172.5">EN G</text>
<text x="54" y="168.9">LD</text>
<text x="290.3" y="168.9">2Y</text>
<text x="305.2" y="172.5">1B</text>
<text x="305.2" y="168.9">2A</text>
<text x="312.6" y="171.1">3</text>
<text x="46.8" y="178.1">14</text>
<text x="48.8" y="174.6">5</text>
<text x="54" y="176">DU</text>
<text x="54" y="179.5">CK</text>
<text x="67.7" y="179.5">MAMI</text>
<text x="69.6" y="176">RCO</text>
<text x="79.7" y="178.1">12</text>
<text x="79.7" y="174.6">13</text>
<text x="285.1" y="174.6">4</text>
<text x="290.3" y="176">1Y</text>
<text x="305.2" y="176">1A</text>
<text x="312.6" y="174.6">2</text>
<text x="46.8" y="185.2">15</text>
<text x="79.7" y="185.2">3</text>
<text x="303.4" y="183.1">SEL</text>
<text x="312.6" y="181.6">1</text>
<text x="312.6" y="185.2">15</text>
<text x="48.8" y="188.7">1</text>
<text x="54" y="190.1">B</text>
<text x="54" y="186.6">A</text>
<text x="71.9" y="190.1">QB</text>
<text x="71.9" y="186.6">QA</text>
<text x="79.7" y="188.7">2</text>
<text x="304.7" y="186.6">OC</text>
<text x="46.8" y="192.2">10</text>
<text x="48.8" y="195.8">9</text>
<text x="54" y="197.2">D</text>
<text x="54" y="193.6">C</text>
<text x="71.6" y="197.2">QD</text>
<text x="71.8" y="193.6">QC</text>
<text x="79.7" y="192.2">6</text>
<text x="79.7" y="195.8">7</text>
<text x="305.2" y="214.8">4B</text>
<text x="312.6" y="213.4">13</text>
<text x="283.1" y="216.9">12</text>
<text x="290.3" y="218.3">4Y</text>
<text x="305.2" y="221.9">3B</text>
<text x="305.2" y="218.3">4A</text>
<text x="312.6" y="220.5">10</text>
<text x="312.6" y="216.9">14</text>
<text x="285.1" y="224">9</text>
<text x="290.3" y="225.4">3Y</text>
<text x="305.2" y="225.4">3A</text>
<text x="312.6" y="227.5">6</text>
<text x="312.6" y="224">11</text>
<text x="46.8" y="231">11</text>
<text x="54" y="232.4">LD</text>
<text x="285.1" y="231">7</text>
<text x="290.3" y="232.4">2Y</text>
<text x="305.2" y="228.9">2B</text>
<text x="305.2" y="232.4">2A</text>
<text x="312.6" y="231">5</text>
<text x="48.8" y="234.6">4</text>
<text x="48.8" y="238.1">5</text>
<text x="54" y="236">EN G</text>
<text x="54" y="239.5">DU</text>
<text x="69.6" y="239.5">RCO</text>
<text x="79.7" y="238.1">13</text>
<text x="285.1" y="238.1">4</text>
<text x="290.3" y="239.5">1Y</text>
<text x="305.2" y="236">1B</text>
<text x="305.2" y="239.5">1A</text>
<text x="312.6" y="238.1">2</text>
<text x="312.6" y="234.6">3</text>
<text x="46.8" y="241.6">14</text>
<text x="54" y="243">CK</text>
<text x="67.7" y="243">MAMI</text>
<text x="79.7" y="241.6">12</text>
<text x="312.6" y="245.1">1</text>
<text x="46.8" y="248.7">15</text>
<text x="54" y="250.1">A</text>
<text x="71.9" y="250.1">QA</text>
<text x="79.7" y="248.7">3</text>
<text x="303.4" y="246.6">SEL</text>
<text x="304.7" y="250.1">OC</text>
<text x="312.6" y="248.7">15</text>
<text x="46.8" y="255.7">10</text>
<text x="48.8" y="252.2">1</text>
<text x="54" y="253.6">B</text>
<text x="54" y="257.1">C</text>
<text x="71.8" y="257.1">QC</text>
<text x="71.9" y="253.6">QB</text>
<text x="79.7" y="252.2">2</text>
<text x="79.7" y="255.7">6</text>
<text x="48.8" y="259.3">9</text>
<text x="54" y="260.7">D</text>
<text x="71.6" y="260.7">QD</text>
<text x="79.7" y="259.3">7</text>
</g>
<g font-size="3.2" fill="#f00">
<text x="169.7" y="47.6">28</text>
<text x="159.9" y="49">VCC</text>
<text x="46.8" y="75.8">16</text>
<text x="54" y="77.2">VCC</text>
<text x="196.7" y="89.9">20</text>
<text x="203.9" y="91.3">VCC</text>
<text x="358.4" y="105.8">14</text>
<text x="46.8" y="139.3">16</text>
<text x="54" y="140.7">VCC</text>
<text x="312.6" y="142.8">16</text>
<text x="302.8" y="144.3">VCC</text>
<text x="46.8" y="202.8">16</text>
<text x="54" y="204.2">VCC</text>
<text x="302.8" y="207.8">VCC</text>
<text x="312.6" y="206.3">16</text>
<text x="46.8" y="266.3">16</text>
<text x="54" y="267.7">VCC</text>
</g>
<g font-size="1.4" fill="#238d23">
<text x="150.6" y="224">1</text>
<text x="155.6" y="224">2</text>
</g>
</svg>
